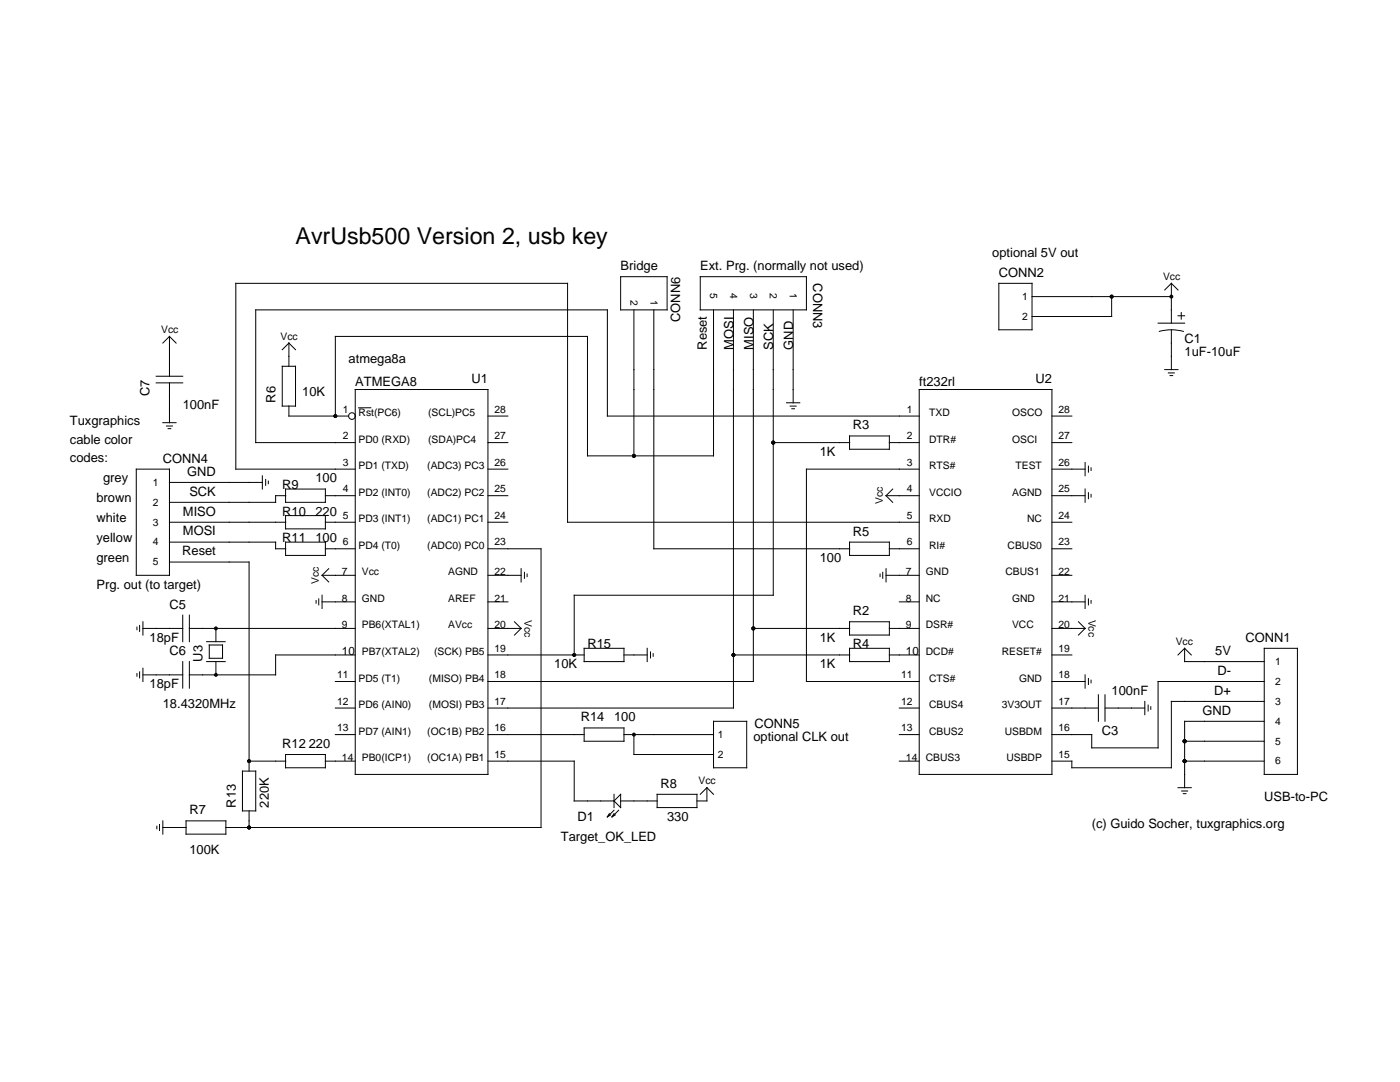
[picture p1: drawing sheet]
<svg xmlns="http://www.w3.org/2000/svg" width="279mm" height="216mm" viewBox="0 0 279 216" stroke-linecap="round" stroke-linejoin="round" font-family="sans-serif">
<g fill="none" stroke="#000" stroke-width=".2">
<path d="M123.9 55.2h9.2v6.6h-9.2zM139.8 55.2h21.1v6.6h-21.1zM199.3 56.5h6.7v9.3h-6.7zM206 59.2h27.8M221.9 59.2v4h-15.9M233.8 56.5v8M233.8 56.5l-1.4 1.4M233.8 56.5l1.3 1.4M31.2 76.4h5.3M31.2 75.1h5.3M33.8 67.1v8M33.8 76.4v7.9"/>
<path d="M33.8 67.1l-1.3 1.4M33.8 67.1l1.3 1.4M56.3 73.1h2.7v7.9h-2.7zM57.7 68.5v4.6M57.7 68.5l-1.4 1.3M57.7 68.5l1.3 1.3M70.9 77.7h26.5v76.8h-26.5zM126.5 61.8v29.2M130.5 61.8v47.7h39.1M142.4 61.8v29.2h-25.2v-23.9h-50.3v15.9M146.4 61.8v79.5h-49M150.3 61.8v74.2h-52.9"/>
<path d="M154.3 61.8v57h-39.7v11.9M158.3 61.8v18.6M183.5 77.7h26.4v76.8h-26.4zM231.1 64.5h5.3M231.4 66.1a9.3 9.3 0 0 1 4.8 0M232.4 73.8h2.7M233.2 74.4h1.2M233.5 74.9h.5M233.8 65.8v8M235.1 63h1.3M235.7 62.4v1.3M27.2 93.6h6.6v21.2h-6.6z"/>
<path d="M32.5 84.3h2.6M33.2 85h1.2M33.6 85.5h.5M33.8 96.3h18.6M52.4 94.9v2.7M53 95.7v1.2M53.5 96v.5M57 97.6h7.9v2.6h-7.9zM57 98.9h-2v1.3h-21.2M57.7 81v2h11.9M64.9 98.9h6M70.9 93.6h-23.8v-37.1h66.2v47.7h70.2"/>
<path d="M74 81.4h-2.4M97.4 83h4M97.4 98.9h4M97.4 93.6h4M97.4 88.3h4M154.3 88.3h15.3M157 80.4h2.6M157.7 81h1.2M158 81.6h.6M169.5 87h8v2.6h-8zM176.8 98.9h6.7M176.8 98.9l1.4 1.3"/>
<path d="M177.5 88.3h6M178.2 97.6l-1.4 1.3M183.5 83h-62.3v-21.2h-70.2v26.5h19.9M183.5 93.6h-22.6v42.4h22.6M209.9 83h4M209.9 98.9h6.7M209.9 93.6h6.7M209.9 88.3h4M216.6 92.3v2.6M216.6 97.6v2.6M217.2 93v1.2M217.2 98.3v1.2"/>
<path d="M217.7 93.3v.6M217.7 98.6v.6M33.8 108.2h21.2v1.3h2M33.8 104.2h23.2M33.8 112.2h15.9v41.7M57 108.2h7.9v2.6h-7.9zM57 102.9h7.9v2.6h-7.9zM63.1 119.8v.6M63.6 119.5v1.2M64.3 114.8h6.6M64.3 114.8l1.3 1.3M64.3 118.8v2.6"/>
<path d="M64.9 109.5h6M64.9 104.2h6M65.6 113.5l-1.3 1.3M97.4 109.5h10.6v55.6h-62.9M97.4 104.2h4M97.4 114.8h6.6M104 113.5v2.6M104.7 114.2v1.2M105.2 114.5v.6M169.5 108.2h8v2.6h-8zM175.6 114.5v.6M176.2 114.2v1.2"/>
<path d="M176.8 114.8h6.7M176.8 113.5v2.6M177.5 109.5h6M209.9 109.5h4M209.9 104.2h4M209.9 114.8h4M216.6 118.8v2.6M217.2 119.5v1.2M217.7 119.8v.6M27.3 125.1v.6M27.3 134.4v.5M27.9 124.8v1.2"/>
<path d="M27.9 134.1v1.2M28.5 125.4h8M28.5 134.7h8M28.5 124.1v2.6M28.5 133.3v2.7M36.5 122.7v5.3M36.5 132v5.3M37.8 125.4h33.1M37.8 122.7v5.3M37.8 132v5.3M41.2 132h3.7M41.2 128h3.7"/>
<path d="M41.8 128.7h2.6v2.7h-2.6zM43.1 125.4v2.6M43.1 132v2.7M64.3 120.1h6.6M66.9 136h4M70.9 130.7h-15.9v4h-17.2M97.4 130.7h19.2M97.4 120.1h4M97.4 125.4h6.6M102.7 124.1l1.3 1.3M104 125.4l-1.3 1.3M116.6 129.4h7.9v2.6h-7.9z"/>
<path d="M124.5 130.7h4.7M129.2 129.4v2.6M129.8 130.1v1.2M130.4 130.4v.6M146.4 130.7h23.2M150.3 125.4h19.3M169.5 129.4h8v2.6h-8zM169.5 124.1h8v2.6h-8zM177.5 130.7h6M177.5 125.4h6M179.5 120.1h4M209.9 136h6.7"/>
<path d="M209.9 130.7h4M209.9 120.1h6.7M209.9 125.4h6.7M215.2 124.1l1.4 1.3M216.6 125.4l-1.4 1.3M216.6 134.7v2.6M217.2 135.4v1.2M217.7 135.7v.6M219.2 138.6v5.3M220.5 138.6v5.3M228.5 140v2.6M236.4 129.4v2.6h15.9"/>
<path d="M236.4 129.4l1.3 1.3M236.4 129.4l-1.3 1.3M252.3 136h-21.2v13.2h-13.2v-2.6h-8M252.3 140h-18.5v13.2h-19.9v-1.3h-4M252.3 129.4h6.6v25.1h-6.6zM48.4 153.9h2.6v7.9h-2.6zM49.7 151.9h7.3M57 150.6h7.9v2.6h-7.9zM64.9 151.9h6M66.9 146.6h4M66.9 141.3h4M97.4 146.6h19.2"/>
<path d="M97.4 151.9h17.2v7.9h7.9M116.6 145.3h7.9v2.6h-7.9zM122.5 158.5v2.6M123.9 159.8h7.3M123.9 158.5v2.6l-1.4-1.3zM124.5 146.6h17.9M126.5 146.6v4h15.9M131.1 158.5h8v2.6h-8zM141.1 157.2v2.6h-2M141.1 157.2l-1.3 1.3M141.1 157.2l1.3 1.3M142.4 143.9h6.6v9.3h-6.6z"/>
<path d="M179.5 146.6h4M179.5 141.3h4M179.5 151.9h4M209.9 141.3h9.3M220.5 141.3h8M229.1 140.7v1.2M229.7 141v.5M235.1 157.2h2.6M235.8 157.8h1.2M236.2 158.4h.5M236.4 151.9h15.9M236.4 147.9h15.9"/>
<path d="M252.3 143.9h-15.9v13.3M31.3 164.9v.5M31.8 164.5v1.2M32.5 165.1h4.7M32.5 163.8v2.6M37.1 163.8h8v2.6h-8zM49.7 161.8v3.3M121.6 162.3l-.4 .7M121.9 162.6l-.7 .4M122.5 162.3l-.4 .7M122.5 161.7l-1.3 1.3M122.8 162.6l-.7 .4"/>
<path d="M123.5 161.7l-1.4 1.3"/>
<circle cx="70.2" cy="83" r=".66"/>
</g>
<g fill="#000">
<circle cx="221.9" cy="59.2" r=".4"/>
<circle cx="233.8" cy="59.2" r=".4"/>
<circle cx="66.9" cy="83" r=".4"/>
<circle cx="126.5" cy="91" r=".4"/>
<circle cx="154.3" cy="88.3" r=".4"/>
<circle cx="43.1" cy="125.4" r=".4"/>
<circle cx="43.1" cy="134.7" r=".4"/>
<circle cx="114.6" cy="130.7" r=".4"/>
<circle cx="146.4" cy="130.7" r=".4"/>
<circle cx="150.3" cy="125.4" r=".4"/>
<circle cx="49.7" cy="151.9" r=".4"/>
<circle cx="126.5" cy="146.6" r=".4"/>
<circle cx="236.4" cy="147.9" r=".4"/>
<circle cx="236.4" cy="151.9" r=".4"/>
<circle cx="49.7" cy="165.1" r=".4"/>
</g>
<text font-size="4.6" x="59" y="48.6">AvrUsb500 Version 2, usb key</text>
<g font-size="2.6">
<text x="123.9" y="53.9">Bridge</text>
<text x="139.8" y="53.9">Ext. Prg. (normally not used)</text>
<text x="198" y="51.2">optional 5V out</text>
<text x="162.3" y="56.5" transform="rotate(90 162.3 56.5)">CONN3</text>
<text x="199.3" y="55.2">CONN2</text>
<text x="135.8" y="64.2" transform="rotate(-90 135.8 64.2)">CONN6</text>
<text x="141.1" y="69.8" transform="rotate(-90 141.1 69.8)">Reset</text>
<text x="146.4" y="69.8" transform="rotate(-90 146.4 69.8)">MOSI</text>
<text x="150.3" y="69.8" transform="rotate(-90 150.3 69.8)">MISO</text>
<text x="154.3" y="69.8" transform="rotate(-90 154.3 69.8)">SCK</text>
<text x="158.3" y="69.8" transform="rotate(-90 158.3 69.8)">GND</text>
<text x="236.4" y="68.5">C1</text>
<text x="236.4" y="71.1">1uF-10uF</text>
<text x="69.6" y="72.4">atmega8a</text>
<text x="70.9" y="77.1">ATMEGA8</text>
<text x="94.1" y="76.4">U1</text>
<text x="183.5" y="77.1">ft232rl</text>
<text x="206.6" y="76.4">U2</text>
<text x="29.8" y="79" transform="rotate(-90 29.8 79)">C7</text>
<text x="36.5" y="81.7">100nF</text>
<text x="55" y="80.4" transform="rotate(-90 55 80.4)">R6</text>
<text x="60.3" y="79">10K</text>
<text x="14" y="84.9">Tuxgraphics</text>
<text x="14" y="88.6">cable color</text>
<text x="170.2" y="85.7">R3</text>
<text x="14" y="92.2">codes:</text>
<text x="32.5" y="92.3">CONN4</text>
<text x="37.4" y="94.9">GND</text>
<text x="163.6" y="91">1K</text>
<text x="19.3" y="100.2">brown</text>
<text x="20.6" y="96.3">grey</text>
<text x="37.8" y="98.9">SCK</text>
<text x="56.3" y="97.6">R9</text>
<text x="63" y="96.3">100</text>
<text x="19.3" y="104.2">white</text>
<text x="36.5" y="106.8">MOSI</text>
<text x="36.5" y="102.9">MISO</text>
<text x="56.3" y="102.9">R10</text>
<text x="63" y="102.9">220</text>
<text x="170.2" y="106.9">R5</text>
<text x="19.3" y="108.2">yellow</text>
<text x="19.3" y="112.2">green</text>
<text x="36.4" y="110.8">Reset</text>
<text x="56.3" y="108.2">R11</text>
<text x="63" y="108.2">100</text>
<text x="163.6" y="112.2">100</text>
<text x="19.3" y="117.4">Prg. out (to target)</text>
<text x="33.8" y="121.4">C5</text>
<text x="170.2" y="122.7">R2</text>
<text x="29.8" y="128">18pF</text>
<text x="33.8" y="130.7">C6</text>
<text x="117.2" y="129.4">R15</text>
<text x="163.6" y="128">1K</text>
<text x="170.2" y="129.4">R4</text>
<text x="242.5" y="130.7">5V</text>
<text x="248.6" y="128">CONN1</text>
<text x="29.8" y="137.3">18pF</text>
<text x="40.4" y="132" transform="rotate(-90 40.4 132)">U3</text>
<text x="110.6" y="133.3">10K</text>
<text x="163.6" y="133.3">1K</text>
<text x="243" y="134.7">D-</text>
<text x="32.5" y="141.3">18.4320MHz</text>
<text x="115.9" y="143.9">R14</text>
<text x="122.5" y="143.9">100</text>
<text x="221.9" y="138.6">100nF</text>
<text x="240" y="142.6">GND</text>
<text x="242.3" y="138.6">D+</text>
<text x="56.3" y="149.2">R12</text>
<text x="61.6" y="149.2">220</text>
<text x="150.3" y="147.9">optional CLK out</text>
<text x="150.6" y="145.3">CONN5</text>
<text x="219.9" y="146.6">C3</text>
<text x="47.1" y="161.1" transform="rotate(-90 47.1 161.1)">R13</text>
<text x="53.7" y="161.1" transform="rotate(-90 53.7 161.1)">220K</text>
<text x="131.8" y="157.2">R8</text>
<text x="252.3" y="159.8">USB-to-PC</text>
<text x="37.8" y="162.5">R7</text>
<text x="111.9" y="167.8">Target_OK_LED</text>
<text x="115.3" y="163.8">D1</text>
<text x="133.1" y="163.8">330</text>
<text x="217.9" y="165.1">(c) Guido Socher, tuxgraphics.org</text>
<text x="37.8" y="170.4">100K</text>
</g>
<g font-size="2.3">
<text x="68.2" y="130.7">10</text>
<text x="180.8" y="130.7">10</text>
</g>
<g font-size="2.1">
<text x="125.8" y="59.8" transform="rotate(90 125.8 59.8)">2</text>
<text x="129.8" y="59.8" transform="rotate(90 129.8 59.8)">1</text>
<text x="141.7" y="58.5" transform="rotate(90 141.7 58.5)">5</text>
<text x="145.7" y="58.5" transform="rotate(90 145.7 58.5)">4</text>
<text x="149.7" y="58.5" transform="rotate(90 149.7 58.5)">3</text>
<text x="153.7" y="58.5" transform="rotate(90 153.7 58.5)">2</text>
<text x="157.6" y="58.5" transform="rotate(90 157.6 58.5)">1</text>
<text x="204" y="59.8">1</text>
<text x="232.1" y="55.9">Vcc</text>
<text x="204" y="63.8">2</text>
<text x="32.2" y="66.5">Vcc</text>
<text x="56" y="67.8">Vcc</text>
<text x="68.4" y="82.4">1</text>
<text x="71.6" y="83">Rst(PC6)</text>
<text x="85.5" y="83">(SCL)PC5</text>
<text x="98.7" y="82.4">28</text>
<text x="181" y="82.4">1</text>
<text x="185.4" y="83">TXD</text>
<text x="202" y="83">OSCO</text>
<text x="211.3" y="82.4">28</text>
<text x="68.4" y="87.7">2</text>
<text x="71.6" y="88.3">PD0 (RXD)</text>
<text x="85.5" y="88.3">(SDA)PC4</text>
<text x="98.7" y="87.7">27</text>
<text x="181" y="87.7">2</text>
<text x="185.4" y="88.3">DTR#</text>
<text x="202" y="88.3">OSCI</text>
<text x="211.3" y="87.7">27</text>
<text x="68.4" y="93">3</text>
<text x="71.6" y="93.6">PD1 (TXD)</text>
<text x="85.3" y="93.6">(ADC3) PC3</text>
<text x="98.7" y="93">26</text>
<text x="181" y="93">3</text>
<text x="185.4" y="93.6">RTS#</text>
<text x="202.7" y="93.6">TEST</text>
<text x="211.3" y="93">26</text>
<text x="30.5" y="100.9">2</text>
<text x="30.5" y="96.9">1</text>
<text x="68.4" y="98.2">4</text>
<text x="71.6" y="98.9">PD2 (INT0)</text>
<text x="85.3" y="98.9">(ADC2) PC2</text>
<text x="98.7" y="98.2">25</text>
<text x="176.2" y="100.6" transform="rotate(-90 176.2 100.6)">Vcc</text>
<text x="181" y="98.2">4</text>
<text x="185.4" y="98.9">VCCIO</text>
<text x="202" y="98.9">AGND</text>
<text x="211.3" y="98.2">25</text>
<text x="30.5" y="104.9">3</text>
<text x="68.4" y="103.5">5</text>
<text x="71.6" y="104.2">PD3 (INT1)</text>
<text x="85.3" y="104.2">(ADC1) PC1</text>
<text x="98.7" y="103.5">24</text>
<text x="181" y="103.5">5</text>
<text x="185.4" y="104.2">RXD</text>
<text x="205" y="104.2">NC</text>
<text x="211.3" y="103.5">24</text>
<text x="30.5" y="108.8">4</text>
<text x="30.5" y="112.8">5</text>
<text x="68.4" y="108.8">6</text>
<text x="71.6" y="109.5">PD4 (T0)</text>
<text x="85.3" y="109.5">(ADC0) PC0</text>
<text x="98.7" y="108.8">23</text>
<text x="181" y="108.8">6</text>
<text x="185.4" y="109.5">RI#</text>
<text x="201.1" y="109.5">CBUS0</text>
<text x="211.3" y="108.8">23</text>
<text x="63.6" y="116.5" transform="rotate(-90 63.6 116.5)">Vcc</text>
<text x="68.2" y="114.8">7</text>
<text x="72.2" y="114.8">Vcc</text>
<text x="89.4" y="114.8">AGND</text>
<text x="98.7" y="114.8">22</text>
<text x="180.8" y="114.8">7</text>
<text x="184.8" y="114.8">GND</text>
<text x="200.7" y="114.8">CBUS1</text>
<text x="211.3" y="114.8">22</text>
<text x="68.2" y="120.1">8</text>
<text x="68.2" y="125.4">9</text>
<text x="72.2" y="120.1">GND</text>
<text x="72.2" y="125.4">PB6(XTAL1)</text>
<text x="89.4" y="125.4">AVcc</text>
<text x="89.4" y="120.1">AREF</text>
<text x="98.7" y="125.4">20</text>
<text x="98.7" y="120.1">21</text>
<text x="104.7" y="123.7" transform="rotate(90 104.7 123.7)">Vcc</text>
<text x="180.8" y="120.1">8</text>
<text x="180.8" y="125.4">9</text>
<text x="184.8" y="120.1">NC</text>
<text x="184.8" y="125.4">DSR#</text>
<text x="202" y="125.4">VCC</text>
<text x="202" y="120.1">GND</text>
<text x="211.3" y="125.4">20</text>
<text x="211.3" y="120.1">21</text>
<text x="217.2" y="123.6" transform="rotate(90 217.2 123.6)">Vcc</text>
<text x="72.2" y="130.7">PB7(XTAL2)</text>
<text x="86.6" y="130.7">(SCK) PB5</text>
<text x="98.7" y="130">19</text>
<text x="184.8" y="130.7">DCD#</text>
<text x="199.9" y="130.7">RESET#</text>
<text x="211.3" y="130">19</text>
<text x="234.6" y="128.7">Vcc</text>
<text x="67.3" y="135.3">11</text>
<text x="71.6" y="136">PD5 (T1)</text>
<text x="85.6" y="136">(MISO) PB4</text>
<text x="98.7" y="135.3">18</text>
<text x="179.8" y="135.3">11</text>
<text x="185.4" y="136">CTS#</text>
<text x="203.4" y="136">GND</text>
<text x="211.3" y="135.3">18</text>
<text x="254.5" y="136.6">2</text>
<text x="254.5" y="132.7">1</text>
<text x="67.3" y="140.6">12</text>
<text x="71.6" y="141.3">PD6 (AIN0)</text>
<text x="85.6" y="141.3">(MOSI) PB3</text>
<text x="98.7" y="140.6">17</text>
<text x="179.8" y="140.6">12</text>
<text x="185.4" y="141.3">CBUS4</text>
<text x="199.9" y="141.3">3V3OUT</text>
<text x="211.3" y="140.6">17</text>
<text x="254.5" y="140.6">3</text>
<text x="67.3" y="145.9">13</text>
<text x="71.6" y="146.6">PD7 (AIN1)</text>
<text x="85.3" y="146.6">(OC1B) PB2</text>
<text x="98.7" y="145.9">16</text>
<text x="143.2" y="147.2">1</text>
<text x="179.8" y="145.9">13</text>
<text x="185.4" y="146.6">CBUS2</text>
<text x="200.5" y="146.6">USBDM</text>
<text x="211.3" y="145.9">16</text>
<text x="254.5" y="144.6">4</text>
<text x="254.5" y="148.6">5</text>
<text x="68.2" y="151.9">14</text>
<text x="72.2" y="151.9">PB0(ICP1)</text>
<text x="85.3" y="151.9">(OC1A) PB1</text>
<text x="98.7" y="151.2">15</text>
<text x="143.2" y="151.2">2</text>
<text x="180.8" y="151.9">14</text>
<text x="184.8" y="151.9">CBUS3</text>
<text x="200.9" y="151.9">USBDP</text>
<text x="211.3" y="151.2">15</text>
<text x="254.5" y="152.5">6</text>
<text x="139.4" y="156.5">Vcc</text>
</g>
</svg>
